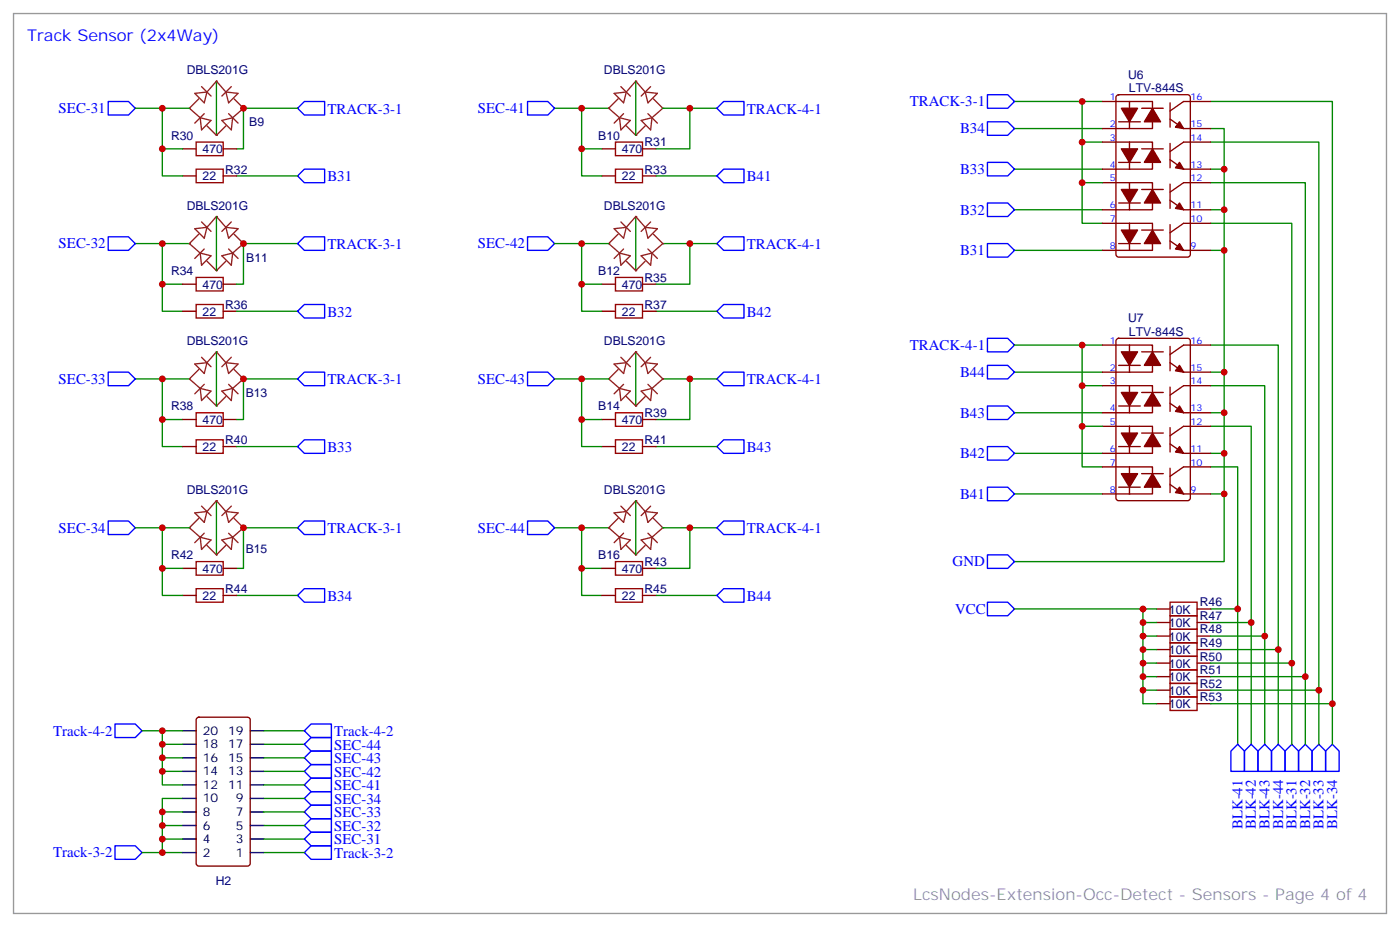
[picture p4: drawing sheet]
<svg xmlns="http://www.w3.org/2000/svg" width="365mm" height="242mm" viewBox="0 0 365 242" stroke-linecap="round" stroke-linejoin="round" font-family="sans-serif">
<path d="M144.6 28.2h14.1M264.6 33.5h22.9M315.7 33.5h3.6v31.8h-3.6M315.7 37h28.3v157M315.7 26.5h31.8v167.5M264.6 44.1h22.9M315.7 47.6h24.7v146.4M315.7 58.2h21.2v135.8M315.7 54.7h3.6M315.7 44.1h3.6" fill="none" stroke="#008700" stroke-width=".35"/>
<path d="M335.1 195.8l1.8-1.8 1.8 1.8v5.3h-3.6zM338.7 195.8l1.7-1.8 1.8 1.8v5.3h-3.5zM342.2 195.8l1.8-1.8 1.7 1.8v5.3h-3.5zM345.7 195.8l1.8-1.8 1.7 1.8v5.3h-3.5z" fill="none" stroke="#00f" stroke-width=".35"/>
<path d="M160.2 24.3l3.1-.3-.7 2.8zM161.2 25.8l-2.5 2.4 2.9 2.5M161.6 30.7l2.8 .7-2.5 2.5zM161.9 22.6l2.5 2.4M162.6 29.6l-2.4 2.5M163.3 24l2.5-2.8 2.5 2.8M163.3 32.8l2.5 2.5 2.5-2.5M167.2 31.4l2.8-.7-.3 3.2zM168.3 24l3.1 .3-2.4 2.5zM169 29.6l2.4 2.5M169.7 22.6l-2.5 2.4M170.4 25.8l2.5 2.4-2.9 2.5" fill="none" stroke="#8c2424" stroke-width=".35"/>
<g fill="#8c2424">
<circle cx="172.9" cy="28.2" r=".18"/>
<circle cx="165.8" cy="21.2" r=".18"/>
<circle cx="158.7" cy="28.2" r=".18"/>
<circle cx="165.8" cy="35.3" r=".18"/>
</g>
<g fill="none" stroke="#008700" stroke-width=".35">
<path d="M151.7 28.2v17.7h5.3M151.7 38.8h5.3M165.8 21.2v14.1M172.9 28.2h14.1M179.9 28.2v10.6h-8.8M264.6 26.5h17.6M282.2 37v21.2h5.3M287.5 26.5h-5.3v10.5h5.3M165.8 56.4v14.2M171.1 45.9h15.9M264.6 54.7h22.9M282.2 47.6h5.3"/>
<path d="M151.7 63.5v17.6h5.3M151.7 74.1h5.3M172.9 63.5h14.1M179.9 63.5v10.6h-8.8M264.6 65.3h22.9M319.3 65.3v63.5h-3.6M171.1 81.1h15.9M264.6 97h22.9M264.6 90h22.9M282.2 90v10.5h5.3M315.7 90h17.7v104M315.7 97h3.6"/>
<path d="M264.6 107.6h22.9M264.6 118.2h22.9M282.2 100.5v21.2h5.3M282.2 111.1h5.3M315.7 100.5h14.1v93.5M315.7 111.1h10.6v82.9M315.7 107.6h3.6M315.7 118.2h3.6M264.6 128.8h22.9M315.7 121.7h7.1v72.3M319.3 128.8v17.6h-54.7M264.6 158.7h33.5"/>
<path d="M301.6 158.7h-3.5v24.7h3.5M315.7 158.7h7.1M298.1 176.4h3.5M298.1 179.9h3.5M298.1 162.3h3.5M298.1 165.8h3.5M298.1 169.3h3.5M298.1 172.9h3.5M315.7 176.4h24.7M315.7 179.9h28.3M315.7 162.3h10.6M315.7 165.8h14.1"/>
<path d="M315.7 169.3h17.7M315.7 172.9h21.2M315.7 183.4h31.8"/>
</g>
<path d="M160.5 37h7.1v3.6h-7.1zM160.5 44.1h7.1v3.5h-7.1zM160.5 72.3h7.1v3.5h-7.1zM160.5 79.4h7.1v3.5h-7.1zM305.2 157h7v3.5h-7zM305.2 171.1h7v3.5h-7zM305.2 174.6h7v3.6h-7zM305.2 178.2h7v3.5h-7zM305.2 160.5h7v3.5h-7zM305.2 164h7v3.6h-7zM305.2 167.6h7v3.5h-7zM305.2 181.7h7v3.5h-7z" fill="none" stroke="#a10000" stroke-width=".35"/>
<g fill="none" stroke="#870000" stroke-width=".35">
<path d="M157 38.8h3.5M167.6 38.8h3.5M287.5 37h7.1M287.5 26.5h7.1M287.5 33.5h7.1M291.3 24.9l.4-.2h18a.71 .71 0 0 1 .7 .7v41.2l-.7 .4h-18l-.5-.2-.2-.5v-40.9zM291.7 31.7h5.7M294.6 26.5h6v7h-6M294.6 37h6v7.1h-6M294.6 26.5v7M294.6 37v7.1M297.7 28.2h5.7"/>
<path d="M297.7 38.8h5.7M305.2 26.8v6.4M305.2 37.4v6.3M305.2 31l3.5 2.5h7M315.7 37h-7l-3.5 2.5M315.7 26.5h-7l-3.5 2.4M157 45.9h3.5M167.6 45.9h3.5M287.5 58.2h7.1M287.5 47.6h7.1M287.5 54.7h7.1M287.5 44.1h7.1"/>
<path d="M291.7 42.3h5.7M291.7 52.9h5.7M294.6 47.6h6v7.1h-6M294.6 58.2h6v7.1h-6M294.6 47.6v7.1M294.6 58.2v7.1M297.7 49.4h5.7M297.7 60h5.7M305.2 48v6.3M305.2 58.6v6.3M305.2 52.2l3.5 2.5h7M305.2 41.6l3.5 2.5h7"/>
<path d="M315.7 58.2h-7l-3.5 2.5M315.7 47.6h-7l-3.5 2.5M157 74.1h3.5M167.6 74.1h3.5M287.5 65.3h7.1M291.7 63.5h5.7M305.2 62.8l3.5 2.5h7M157 81.1h3.5M167.6 81.1h3.5M287.5 90h7.1M287.5 97h7.1M291.3 88.4l.4-.2h18a.71 .71 0 0 1 .7 .7v41.2l-.7 .4h-18l-.5-.2-.2-.5v-40.9z"/>
<path d="M291.7 95.2h5.7M294.6 90h6v7h-6M294.6 90v7M297.7 91.7h5.7M305.2 90.3v6.4M305.2 94.5l3.5 2.5h7M315.7 90h-7l-3.5 2.4M287.5 111.1h7.1M287.5 118.2h7.1M287.5 100.5h7.1M287.5 107.6h7.1M291.7 105.8h5.7"/>
<path d="M291.7 116.4h5.7M294.6 100.5h6v7.1h-6M294.6 111.1h6v7.1h-6M294.6 100.5v7.1M294.6 111.1v7.1M297.7 102.3h5.7M297.7 112.9h5.7M305.2 100.9v6.3M305.2 111.5v6.3M305.2 115.7l3.5 2.5h7M305.2 105.1l3.5 2.5h7M315.7 111.1h-7l-3.5 2.5"/>
<path d="M315.7 100.5h-7l-3.5 2.5M287.5 121.7h7.1M287.5 128.8h7.1M291.7 127h5.7M294.6 121.7h6v7.1h-6M294.6 121.7v7.1M297.7 123.5h5.7M305.2 122.1v6.3M305.2 126.3l3.5 2.5h7M315.7 121.7h-7l-3.5 2.5M301.6 158.7h3.6M312.2 158.7h3.5"/>
<path d="M301.6 172.9h3.6M301.6 176.4h3.6M301.6 179.9h3.6M301.6 162.3h3.6M301.6 165.8h3.6M301.6 169.3h3.6M312.2 172.9h3.5M312.2 176.4h3.5M312.2 179.9h3.5M312.2 162.3h3.5M312.2 165.8h3.5M312.2 169.3h3.5"/>
<path d="M301.6 183.4h3.6M312.2 183.4h3.5"/>
</g>
<g fill="none" stroke="#00f" stroke-width=".35">
<path d="M137.6 26.5h5.3l1.7 1.7-1.7 1.8h-5.3zM187 28.2l1.7-1.7h5.3v3.5h-5.3zM257.5 24.7h5.3l1.8 1.8-1.8 1.7h-5.3zM257.5 31.7h5.3l1.8 1.8-1.8 1.8h-5.3zM187 45.9l1.7-1.8h5.3v3.5h-5.3zM257.5 52.9h5.3l1.8 1.8-1.8 1.7h-5.3zM257.5 42.3h5.3l1.8 1.8-1.8 1.8h-5.3zM137.6 61.7h5.3l1.7 1.8-1.7 1.8h-5.3zM187 63.5l1.7-1.8h5.3v3.6h-5.3zM257.5 63.5h5.3l1.8 1.8-1.8 1.7h-5.3zM187 81.1l1.7-1.7h5.3v3.5h-5.3zM257.5 88.2h5.3l1.8 1.8-1.8 1.7h-5.3z"/>
<path d="M257.5 95.2h5.3l1.8 1.8-1.8 1.8h-5.3zM257.5 105.8h5.3l1.8 1.8-1.8 1.8h-5.3zM257.5 116.4h5.3l1.8 1.8-1.8 1.7h-5.3zM257.5 127h5.3l1.8 1.8-1.8 1.7h-5.3zM257.5 144.6h5.3l1.8 1.8-1.8 1.8h-5.3zM257.5 157h5.3l1.8 1.7-1.8 1.8h-5.3zM321 195.8l1.8-1.8 1.8 1.8v5.3h-3.6zM324.6 195.8l1.7-1.8 1.8 1.8v5.3h-3.5zM329.8 194l1.8 1.8v5.3h-3.5v-5.3zM331.6 195.8l1.8-1.8 1.7 1.8v5.3h-3.5z"/>
</g>
<g fill="#870000" stroke="#870000" stroke-width=".35">
<path d="M300.6 28.2l2.1 3.5h-4.3z"/>
<path d="M307.6 63.5l1.1 1.8-2.1-.4z"/>
<path d="M307.6 52.9l1.1 1.8-2.1-.4z"/>
<path d="M307.6 42.3l1.1 1.8-2.1-.4z"/>
<path d="M307.6 31.7l1.1 1.8-2.1-.3z"/>
<path d="M292.5 28.2h4.2l-2.1 3.5z"/>
<path d="M292.5 38.8h4.2l-2.1 3.5z"/>
<path d="M300.6 38.8l2.1 3.5h-4.3z"/>
<path d="M292.5 49.4h4.2l-2.1 3.5z"/>
<path d="M300.6 49.4l2.1 3.5h-4.3z"/>
<path d="M292.5 60h4.2l-2.1 3.5z"/>
<path d="M300.6 60l2.1 3.5h-4.3z"/>
<path d="M300.6 91.7l2.1 3.5h-4.3z"/>
<path d="M307.6 127l1.1 1.8-2.1-.4z"/>
<path d="M307.6 116.4l1.1 1.8-2.1-.4z"/>
<path d="M307.6 105.8l1.1 1.8-2.1-.4z"/>
<path d="M307.6 95.2l1.1 1.8-2.1-.3z"/>
<path d="M292.5 91.7h4.2l-2.1 3.5z"/>
<path d="M292.5 102.3h4.2l-2.1 3.5z"/>
<path d="M300.6 102.3l2.1 3.5h-4.3z"/>
<path d="M292.5 112.9h4.2l-2.1 3.5z"/>
<path d="M300.6 112.9l2.1 3.5h-4.3z"/>
<path d="M292.5 123.5h4.2l-2.1 3.5z"/>
<path d="M300.6 123.5l2.1 3.5h-4.3z"/>
</g>
<path d="M160.2 59.6l3.1-.3-.7 2.8zM161.9 57.9l2.5 2.4M163.3 59.3l2.5-2.9 2.5 2.9M168.3 59.3l3.1 .3-2.4 2.5zM169.7 57.9l-2.5 2.4M161.2 61l-2.5 2.5 2.9 2.5M161.6 66l2.8 .7-2.5 2.4zM162.6 64.9l-2.4 2.5M163.3 68.1l2.5 2.5 2.5-2.5M167.2 66.7l2.8-.7-.3 3.1zM169 64.9l2.4 2.5M170.4 61l2.5 2.5-2.9 2.5" fill="none" stroke="#8c2424" stroke-width=".35"/>
<g fill="#8c2424">
<circle cx="172.9" cy="63.5" r=".18"/>
<circle cx="165.8" cy="56.4" r=".18"/>
<circle cx="158.8" cy="63.5" r=".18"/>
<circle cx="165.8" cy="70.6" r=".18"/>
</g>
<path d="M144.6 63.5h14.1M151.7 98.8v17.6h5.3M165.8 91.7v14.1M172.9 98.8h14.1M179.9 98.8v10.6h-8.8M151.7 109.4h5.3M171.1 116.4h15.9" fill="none" stroke="#008700" stroke-width=".35"/>
<path d="M160.5 107.6h7.1v3.5h-7.1zM160.5 114.7h7.1v3.5h-7.1z" fill="none" stroke="#a10000" stroke-width=".35"/>
<path d="M157 109.4h3.5M157 116.4h3.5M167.6 109.4h3.5M167.6 116.4h3.5" fill="none" stroke="#870000" stroke-width=".35"/>
<path d="M137.6 97h5.3l1.7 1.8-1.7 1.7h-5.3zM187 98.8l1.7-1.8h5.3v3.5h-5.3zM187 116.4l1.7-1.7h5.3v3.5h-5.3z" fill="none" stroke="#00f" stroke-width=".35"/>
<path d="M160.2 94.9l3.1-.4-.7 2.9zM161.2 96.3l-2.5 2.5 2.9 2.4M161.9 93.1l2.5 2.5M163.3 94.5l2.5-2.8 2.5 2.8M168.3 94.5l3.1 .4-2.4 2.5zM169.7 93.1l-2.5 2.5M170.4 96.3l2.5 2.5-2.9 2.4M161.6 101.2l2.8 .8-2.5 2.4zM162.6 100.2l-2.4 2.5M163.3 103.4l2.5 2.4 2.5-2.4M167.2 102l2.8-.8-.3 3.2zM169 100.2l2.4 2.5" fill="none" stroke="#8c2424" stroke-width=".35"/>
<g fill="#8c2424">
<circle cx="172.9" cy="98.8" r=".18"/>
<circle cx="165.8" cy="91.7" r=".18"/>
<circle cx="158.8" cy="98.8" r=".18"/>
<circle cx="165.8" cy="105.8" r=".18"/>
</g>
<path d="M144.6 98.8h14.1M144.6 137.6h14.1" fill="none" stroke="#008700" stroke-width=".35"/>
<path d="M160.2 133.7l3.1-.4-.7 2.9zM161.2 135.1l-2.5 2.5 2.9 2.5M161.9 131.9l2.5 2.5M162.6 139l-2.4 2.5M163.3 133.3l2.5-2.8 2.5 2.8M168.3 133.3l3.1 .4-2.4 2.5zM169 139l2.4 2.5M169.7 131.9l-2.5 2.5M170.4 135.1l2.5 2.5-2.9 2.5M161.6 140.1l2.8 .7-2.5 2.4zM163.3 142.2l2.5 2.4 2.5-2.4M167.2 140.8l2.8-.7-.3 3.1z" fill="none" stroke="#8c2424" stroke-width=".35"/>
<g fill="#8c2424">
<circle cx="172.9" cy="137.6" r=".18"/>
<circle cx="165.8" cy="130.5" r=".18"/>
<circle cx="158.7" cy="137.6" r=".18"/>
<circle cx="165.8" cy="144.6" r=".18"/>
</g>
<path d="M42.3 137.6v17.6h5.3M56.4 130.5v14.1M77.6 137.6h-14.1v10.6h-1.8M151.7 137.6v17.6h5.3M165.8 130.5v14.1M172.9 137.6h14.1M179.9 137.6v10.6h-8.8M42.3 148.2h5.3M61.7 155.2h15.9M151.7 148.2h5.3M171.1 155.2h15.9" fill="none" stroke="#008700" stroke-width=".35"/>
<path d="M51.2 146.4h7v3.5h-7zM51.2 153.5h7v3.5h-7zM160.5 153.5h7.1v3.5h-7.1zM160.5 146.4h7.1v3.5h-7.1z" fill="none" stroke="#a10000" stroke-width=".35"/>
<path d="M47.6 155.2h3.6M47.6 148.2h3.6M58.2 155.2h3.5M58.2 148.2h3.5M157 155.2h3.5M157 148.2h3.5M167.6 155.2h3.5M167.6 148.2h3.5" fill="none" stroke="#870000" stroke-width=".35"/>
<path d="M28.2 135.8h5.3l1.8 1.8-1.8 1.7h-5.3zM77.6 137.6l1.8-1.8h5.3v3.5h-5.3zM137.6 135.8h5.3l1.7 1.8-1.7 1.7h-5.3zM188.7 135.8h5.3v3.5h-5.3l-1.7-1.7zM77.6 155.2l1.8-1.7h5.3v3.5h-5.3zM187 155.2l1.7-1.7h5.3v3.5h-5.3z" fill="none" stroke="#00f" stroke-width=".35"/>
<path d="M50.8 133.7l3.2-.4-.7 2.9zM51.9 135.1l-2.5 2.5 2.8 2.5M52.6 131.9l2.4 2.5M53.3 139l-2.5 2.5M54 133.3l2.4-2.8 2.5 2.8M58.9 133.3l3.2 .4-2.5 2.5zM59.6 139l2.5 2.5M60.3 131.9l-2.4 2.5M61 135.1l2.5 2.5-2.8 2.5M52.2 140.1l2.8 .7-2.4 2.4zM54 142.2l2.4 2.4 2.5-2.4M57.9 140.8l2.8-.7-.4 3.1z" fill="none" stroke="#8c2424" stroke-width=".35"/>
<g fill="#8c2424">
<circle cx="49.4" cy="137.6" r=".18"/>
<circle cx="56.4" cy="130.5" r=".18"/>
<circle cx="63.5" cy="137.6" r=".18"/>
<circle cx="56.4" cy="144.6" r=".18"/>
</g>
<path d="M35.3 98.8h14.1M35.3 137.6h14.1" fill="none" stroke="#008700" stroke-width=".35"/>
<path d="M50.8 94.9l3.2-.4-.7 2.9zM51.9 96.3l-2.5 2.5 2.8 2.4M52.6 93.1l2.4 2.5M54 94.5l2.4-2.8 2.5 2.8M58.9 94.5l3.2 .4-2.5 2.5zM60.3 93.1l-2.4 2.5M61 96.3l2.5 2.5-2.8 2.4M52.2 101.2l2.8 .8-2.4 2.4zM53.3 100.2l-2.5 2.5M54 103.4l2.4 2.4 2.5-2.4M57.9 102l2.8-.8-.4 3.2zM59.6 100.2l2.5 2.5" fill="none" stroke="#8c2424" stroke-width=".35"/>
<g fill="#8c2424">
<circle cx="49.4" cy="98.8" r=".18"/>
<circle cx="56.4" cy="91.7" r=".18"/>
<circle cx="63.5" cy="98.8" r=".18"/>
<circle cx="56.4" cy="105.8" r=".18"/>
</g>
<path d="M35.3 63.5h14.1M42.3 98.8v17.6h5.3M56.4 91.7v14.1M77.6 98.8h-14.1v10.6h-1.8M42.3 109.4h5.3M61.7 116.4h15.9" fill="none" stroke="#008700" stroke-width=".35"/>
<path d="M51.2 114.7h7v3.5h-7zM51.2 107.6h7v3.5h-7z" fill="none" stroke="#a10000" stroke-width=".35"/>
<path d="M47.6 116.4h3.6M47.6 109.4h3.6M58.2 116.4h3.5M58.2 109.4h3.5" fill="none" stroke="#870000" stroke-width=".35"/>
<path d="M28.2 97h5.3l1.8 1.8-1.8 1.7h-5.3zM77.6 98.8l1.8-1.8h5.3v3.5h-5.3zM77.6 116.4l1.8-1.7h5.3v3.5h-5.3z" fill="none" stroke="#00f" stroke-width=".35"/>
<path d="M50.8 59.6l3.2-.3-.7 2.8zM52.6 57.9l2.4 2.4M54 59.3l2.4-2.9 2.5 2.9M58.9 59.3l3.2 .3-2.5 2.5zM60.3 57.9l-2.4 2.4M51.9 61l-2.5 2.5 2.8 2.5M52.2 66l2.8 .7-2.4 2.4zM53.3 64.9l-2.5 2.5M54 68.1l2.4 2.5 2.5-2.5M57.9 66.7l2.8-.7-.4 3.1zM59.6 64.9l2.5 2.5M61 61l2.5 2.5-2.8 2.5" fill="none" stroke="#8c2424" stroke-width=".35"/>
<g fill="#8c2424">
<circle cx="49.4" cy="63.5" r=".18"/>
<circle cx="56.4" cy="56.4" r=".18"/>
<circle cx="63.5" cy="63.5" r=".18"/>
<circle cx="56.4" cy="70.6" r=".18"/>
</g>
<path d="M42.3 28.2v17.7h5.3M42.3 38.8h5.3M56.4 21.2v14.1M77.6 28.2h-14.1v10.6h-1.8M56.4 56.4v14.2M61.7 45.9h15.9M42.3 63.5v17.6h5.3M42.3 74.1h5.3M77.6 63.5h-14.1v10.6h-1.8M61.7 81.1h15.9" fill="none" stroke="#008700" stroke-width=".35"/>
<path d="M51.2 37h7v3.6h-7zM51.2 44.1h7v3.5h-7zM51.2 79.4h7v3.5h-7zM51.2 72.3h7v3.5h-7z" fill="none" stroke="#a10000" stroke-width=".35"/>
<path d="M47.6 38.8h3.6M58.2 38.8h3.5M47.6 45.9h3.6M58.2 45.9h3.5M47.6 74.1h3.6M58.2 74.1h3.5M47.6 81.1h3.6M58.2 81.1h3.5" fill="none" stroke="#870000" stroke-width=".35"/>
<path d="M28.2 26.5h5.3l1.8 1.7-1.8 1.8h-5.3zM77.6 28.2l1.8-1.7h5.3v3.5h-5.3zM77.6 45.9l1.8-1.8h5.3v3.5h-5.3zM28.2 61.7h5.3l1.8 1.8-1.8 1.8h-5.3zM77.6 63.5l1.8-1.8h5.3v3.6h-5.3zM77.6 81.1l1.8-1.7h5.3v3.5h-5.3z" fill="none" stroke="#00f" stroke-width=".35"/>
<path d="M50.8 24.3l3.2-.3-.7 2.8zM51.9 25.8l-2.5 2.4 2.8 2.5M52.2 30.7l2.8 .7-2.4 2.5zM52.6 22.6l2.4 2.4M53.3 29.6l-2.5 2.5M54 24l2.4-2.8 2.5 2.8M54 32.8l2.4 2.5 2.5-2.5M57.9 31.4l2.8-.7-.4 3.2zM58.9 24l3.2 .3-2.5 2.5zM59.6 29.6l2.5 2.5M60.3 22.6l-2.4 2.4M61 25.8l2.5 2.4-2.8 2.5" fill="none" stroke="#8c2424" stroke-width=".35"/>
<g fill="#8c2424">
<circle cx="49.4" cy="28.2" r=".18"/>
<circle cx="56.4" cy="21.2" r=".18"/>
<circle cx="63.5" cy="28.2" r=".18"/>
<circle cx="56.4" cy="35.3" r=".18"/>
</g>
<g fill="none" stroke="#008700" stroke-width=".35">
<path d="M35.3 28.2h14.1M37 190.5h5.3M42.3 197.6h5.3M47.6 194h-5.3v10.6h5.3M47.6 190.5h-5.3v3.5M68.8 197.6h10.6M68.8 194h10.6M68.8 190.5h10.6M42.3 215.2h5.3M42.3 211.7h5.3M42.3 201.1h5.3M42.3 218.7v3.5"/>
<path d="M47.6 208.1h-5.3v10.6h5.3M68.8 215.2h10.6M68.8 211.7h10.6M68.8 208.1h10.6M68.8 204.6h10.6M68.8 201.1h10.6M68.8 218.7h10.6M37 222.2h10.6M68.8 222.2h10.6"/>
</g>
<path d="M30 188.7h5.3l1.7 1.8-1.7 1.8h-5.3zM79.4 197.6l1.7-1.8h5.3v3.5h-5.3zM79.4 190.5l1.7-1.8h5.3v3.6h-5.3zM81.1 199.3h5.3v3.5h-5.3l-1.7-1.7zM81.1 192.3h5.3v3.5h-5.3l-1.7-1.8zM81.1 213.4h5.3v3.6h-5.3l-1.7-1.8zM81.1 209.9h5.3v3.5h-5.3l-1.7-1.7zM81.1 206.4h5.3v3.5h-5.3l-1.7-1.8zM81.1 202.8h5.3v3.6h-5.3l-1.7-1.8zM81.1 217h5.3v3.5h-5.3l-1.7-1.8zM30 220.5h5.3l1.7 1.7-1.7 1.8h-5.3zM79.4 222.2l1.7-1.7h5.3v3.5h-5.3z" fill="none" stroke="#00f" stroke-width=".35"/>
<path d="M51.4 187.2l.5-.2h12.7a.71 .71 0 0 1 .7 .7l-.1 37.6-.6 .5h-12.7l-.5-.3-.2-.4v-37.4z" fill="none" stroke="#870000" stroke-width=".35"/>
<g fill="none" stroke="#000" stroke-width=".35">
<path d="M47.6 197.6h3.6M47.6 194h3.6M47.6 190.5h3.6M65.3 197.6h3.5M65.3 194h3.5M65.3 190.5h3.5M47.6 218.7h3.6M47.6 215.2h3.6M47.6 211.7h3.6M47.6 208.1h3.6M47.6 204.6h3.6M47.6 201.1h3.6"/>
<path d="M65.3 218.7h3.5M65.3 215.2h3.5M65.3 211.7h3.5M65.3 208.1h3.5M65.3 204.6h3.5M65.3 201.1h3.5M47.6 222.2h3.6M65.3 222.2h3.5"/>
</g>
<path d="M3.5 3.5h358.1v234.6h-358.1z" fill="none" stroke="#999" stroke-width=".35"/>
<g fill="#c00">
<circle cx="319.3" cy="97" r=".88"/>
<circle cx="319.3" cy="107.6" r=".88"/>
<circle cx="319.3" cy="118.2" r=".88"/>
<circle cx="322.8" cy="158.7" r=".88"/>
<circle cx="298.1" cy="162.3" r=".88"/>
<circle cx="298.1" cy="165.8" r=".88"/>
<circle cx="298.1" cy="169.3" r=".88"/>
<circle cx="298.1" cy="179.9" r=".88"/>
<circle cx="298.1" cy="176.4" r=".88"/>
<circle cx="298.1" cy="172.9" r=".88"/>
<circle cx="326.3" cy="162.3" r=".88"/>
<circle cx="329.8" cy="165.8" r=".88"/>
<circle cx="333.4" cy="169.3" r=".88"/>
<circle cx="336.9" cy="172.9" r=".88"/>
<circle cx="340.4" cy="176.4" r=".88"/>
<circle cx="344" cy="179.9" r=".88"/>
<circle cx="347.5" cy="183.4" r=".88"/>
<circle cx="282.2" cy="26.5" r=".88"/>
<circle cx="282.2" cy="90" r=".88"/>
<circle cx="319.3" cy="54.7" r=".88"/>
<circle cx="319.3" cy="44.1" r=".88"/>
<circle cx="319.3" cy="65.3" r=".88"/>
<circle cx="319.3" cy="128.8" r=".88"/>
<circle cx="298.1" cy="158.7" r=".88"/>
<circle cx="282.2" cy="37" r=".88"/>
<circle cx="282.2" cy="100.5" r=".88"/>
<circle cx="282.2" cy="47.6" r=".88"/>
<circle cx="282.2" cy="111.1" r=".88"/>
<circle cx="151.7" cy="28.2" r=".88"/>
<circle cx="151.7" cy="38.8" r=".88"/>
<circle cx="179.9" cy="28.2" r=".88"/>
<circle cx="179.9" cy="63.5" r=".88"/>
<circle cx="151.7" cy="74.1" r=".88"/>
<circle cx="151.7" cy="63.5" r=".88"/>
<circle cx="179.9" cy="98.8" r=".88"/>
<circle cx="151.7" cy="109.4" r=".88"/>
<circle cx="151.7" cy="98.8" r=".88"/>
<circle cx="151.7" cy="137.6" r=".88"/>
<circle cx="151.7" cy="148.2" r=".88"/>
<circle cx="179.9" cy="137.6" r=".88"/>
<circle cx="42.3" cy="148.2" r=".88"/>
<circle cx="42.3" cy="137.6" r=".88"/>
<circle cx="42.3" cy="98.8" r=".88"/>
<circle cx="42.3" cy="109.4" r=".88"/>
<circle cx="42.3" cy="63.5" r=".88"/>
<circle cx="42.3" cy="74.1" r=".88"/>
<circle cx="42.3" cy="38.8" r=".88"/>
<circle cx="42.3" cy="28.2" r=".88"/>
<circle cx="42.3" cy="197.6" r=".88"/>
<circle cx="42.3" cy="201.1" r=".88"/>
<circle cx="42.3" cy="194" r=".88"/>
<circle cx="42.3" cy="190.5" r=".88"/>
<circle cx="42.3" cy="211.7" r=".88"/>
<circle cx="42.3" cy="215.2" r=".88"/>
<circle cx="42.3" cy="218.7" r=".88"/>
<circle cx="42.3" cy="222.2" r=".88"/>
<circle cx="63.5" cy="28.2" r=".88"/>
<circle cx="63.5" cy="63.5" r=".88"/>
<circle cx="63.5" cy="98.8" r=".88"/>
<circle cx="63.5" cy="137.6" r=".88"/>
</g>
<text font-size="4.2" fill="#00f" x="7.1" y="10.6">Track Sensor (2x4Way)</text>
<text font-size="4.2" fill="#999" x="238.1" y="234.6">LcsNodes-Extension-Occ-Detect - Sensors - Page 4 of 4</text>
<g font-size="3.9" fill="#00f">
<text x="15.3" y="29.5">SEC-31</text>
<text x="85.4" y="29.6">TRACK-3-1</text>
<text x="124.7" y="29.5">SEC-41</text>
<text x="194.7" y="29.6">TRACK-4-1</text>
<text x="237.3" y="27.7">TRACK-3-1</text>
<text x="250.4" y="34.8">B34</text>
<text x="85.4" y="47.3">B31</text>
<text x="194.7" y="47.3">B41</text>
<text x="250.4" y="45.3">B33</text>
<text x="250.4" y="55.9">B32</text>
<text x="15.3" y="64.7">SEC-32</text>
<text x="85.4" y="64.9">TRACK-3-1</text>
<text x="124.7" y="64.7">SEC-42</text>
<text x="194.7" y="64.9">TRACK-4-1</text>
<text x="250.4" y="66.5">B31</text>
<text x="85.4" y="82.5">B32</text>
<text x="194.7" y="82.5">B42</text>
<text x="237.3" y="91.2">TRACK-4-1</text>
<text x="15.3" y="100">SEC-33</text>
<text x="85.4" y="100.2">TRACK-3-1</text>
<text x="124.7" y="100">SEC-43</text>
<text x="194.7" y="100.2">TRACK-4-1</text>
<text x="250.4" y="98.3">B44</text>
<text x="250.4" y="108.8">B43</text>
<text x="85.4" y="117.8">B33</text>
<text x="194.7" y="117.8">B43</text>
<text x="250.4" y="119.4">B42</text>
<text x="250.4" y="130">B41</text>
<text x="15.3" y="138.8">SEC-34</text>
<text x="85.4" y="139">TRACK-3-1</text>
<text x="124.7" y="138.8">SEC-44</text>
<text x="194.7" y="139">TRACK-4-1</text>
<text x="248.4" y="147.6">GND</text>
<text x="85.4" y="156.6">B34</text>
<text x="194.7" y="156.6">B44</text>
<text x="249.1" y="160">VCC</text>
<text x="13.8" y="191.7">Track-4-2</text>
<text x="87.1" y="191.9">Track-4-2</text>
<text x="87.1" y="195.4">SEC-44</text>
<text x="87.1" y="202.5">SEC-42</text>
<text x="87.1" y="199">SEC-43</text>
<text x="87.1" y="209.5">SEC-34</text>
<text x="87.1" y="206">SEC-41</text>
<text x="87.1" y="213.1">SEC-33</text>
<text x="87.1" y="216.6">SEC-32</text>
<text x="87.1" y="220.1">SEC-31</text>
<text x="324" y="216.2" transform="rotate(-90 324 216.2)">BLK-41</text>
<text x="327.6" y="216.2" transform="rotate(-90 327.6 216.2)">BLK-42</text>
<text x="331.1" y="216.2" transform="rotate(-90 331.1 216.2)">BLK-43</text>
<text x="334.6" y="216.1" transform="rotate(-90 334.6 216.1)">BLK-44</text>
<text x="338.2" y="216.2" transform="rotate(-90 338.2 216.2)">BLK-31</text>
<text x="341.7" y="216.2" transform="rotate(-90 341.7 216.2)">BLK-32</text>
<text x="345.2" y="216.2" transform="rotate(-90 345.2 216.2)">BLK-33</text>
<text x="348.7" y="216.1" transform="rotate(-90 348.7 216.1)">BLK-34</text>
<text x="13.8" y="223.5">Track-3-2</text>
<text x="87.1" y="223.7">Track-3-2</text>
</g>
<g font-size="3.2" fill="#000080">
<text x="48.7" y="19.4">DBLS201G</text>
<text x="157.5" y="19.4">DBLS201G</text>
<text x="294.2" y="20.5">U6</text>
<text x="294.4" y="24">LTV-844S</text>
<text x="65" y="32.9">B9</text>
<text x="44.6" y="36.4">R30</text>
<text x="52.8" y="40">470</text>
<text x="156" y="36.4">B10</text>
<text x="162.2" y="40">470</text>
<text x="168.1" y="38.2">R31</text>
<text x="52.8" y="47">22</text>
<text x="58.7" y="45.2">R32</text>
<text x="162.2" y="47">22</text>
<text x="168.1" y="45.2">R33</text>
<text x="48.7" y="54.7">DBLS201G</text>
<text x="157.5" y="54.7">DBLS201G</text>
<text x="44.6" y="71.7">R34</text>
<text x="64.2" y="68.2">B11</text>
<text x="156" y="71.7">B12</text>
<text x="52.8" y="75.2">470</text>
<text x="162.2" y="75.2">470</text>
<text x="168.1" y="73.5">R35</text>
<text x="52.8" y="82.3">22</text>
<text x="58.7" y="80.5">R36</text>
<text x="162.2" y="82.3">22</text>
<text x="168.1" y="80.5">R37</text>
<text x="294.2" y="84">U7</text>
<text x="48.7" y="90">DBLS201G</text>
<text x="157.5" y="90">DBLS201G</text>
<text x="294.4" y="87.5">LTV-844S</text>
<text x="44.6" y="107">R38</text>
<text x="64.1" y="103.5">B13</text>
<text x="156" y="107">B14</text>
<text x="52.8" y="110.5">470</text>
<text x="162.2" y="110.5">470</text>
<text x="168.1" y="108.7">R39</text>
<text x="52.8" y="117.6">22</text>
<text x="58.7" y="115.8">R40</text>
<text x="162.2" y="117.6">22</text>
<text x="168.1" y="115.8">R41</text>
<text x="48.7" y="128.8">DBLS201G</text>
<text x="157.5" y="128.8">DBLS201G</text>
<text x="44.6" y="145.8">R42</text>
<text x="52.8" y="149.3">470</text>
<text x="64.1" y="144">B15</text>
<text x="156" y="145.8">B16</text>
<text x="162.2" y="149.3">470</text>
<text x="168.1" y="147.5">R43</text>
<text x="58.7" y="154.6">R44</text>
<text x="168.1" y="154.6">R45</text>
<text x="52.8" y="156.4">22</text>
<text x="162.2" y="156.4">22</text>
<text x="304.9" y="160">10K</text>
<text x="312.9" y="158.1">R46</text>
<text x="312.9" y="161.6">R47</text>
<text x="304.9" y="163.5">10K</text>
<text x="304.9" y="167">10K</text>
<text x="312.9" y="165.1">R48</text>
<text x="304.9" y="170.5">10K</text>
<text x="312.9" y="172.2">R50</text>
<text x="312.9" y="168.7">R49</text>
<text x="304.9" y="174.1">10K</text>
<text x="304.9" y="177.6">10K</text>
<text x="312.9" y="175.7">R51</text>
<text x="312.9" y="179.3">R52</text>
<text x="304.9" y="181.1">10K</text>
<text x="304.9" y="184.7">10K</text>
<text x="312.9" y="182.8">R53</text>
<text x="56.3" y="230.6">H2</text>
</g>
<g font-size="3.2">
<text x="52.9" y="191.6">20</text>
<text x="59.5" y="191.6">19</text>
<text x="52.9" y="195.1">18</text>
<text x="59.5" y="195.1">17</text>
<text x="52.9" y="202.1">14</text>
<text x="52.9" y="198.6">16</text>
<text x="59.5" y="202.1">13</text>
<text x="59.5" y="198.6">15</text>
<text x="52.9" y="209.2">10</text>
<text x="52.9" y="205.7">12</text>
<text x="59.5" y="205.7">11</text>
<text x="61.5" y="209.2">9</text>
<text x="52.9" y="212.7">8</text>
<text x="61.5" y="212.7">7</text>
<text x="52.9" y="219.8">4</text>
<text x="52.9" y="216.3">6</text>
<text x="61.5" y="219.8">3</text>
<text x="61.5" y="216.3">5</text>
<text x="52.9" y="223.3">2</text>
<text x="61.5" y="223.3">1</text>
</g>
<g font-size="2.5" fill="#00f">
<text x="289.5" y="26.1">1</text>
<text x="310.4" y="26.1">16</text>
<text x="289.5" y="33.2">2</text>
<text x="310.4" y="33.2">15</text>
<text x="289.5" y="36.7">3</text>
<text x="310.4" y="36.7">14</text>
<text x="289.5" y="47.3">5</text>
<text x="289.5" y="43.7">4</text>
<text x="310.4" y="47.3">12</text>
<text x="310.4" y="43.7">13</text>
<text x="289.5" y="57.9">7</text>
<text x="289.5" y="54.3">6</text>
<text x="310.4" y="57.9">10</text>
<text x="310.4" y="54.3">11</text>
<text x="289.5" y="64.9">8</text>
<text x="310.4" y="64.9">9</text>
<text x="289.5" y="89.6">1</text>
<text x="310.4" y="89.6">16</text>
<text x="289.5" y="100.2">3</text>
<text x="289.5" y="96.7">2</text>
<text x="310.4" y="100.2">14</text>
<text x="310.4" y="96.7">15</text>
<text x="289.5" y="107.2">4</text>
<text x="310.4" y="107.2">13</text>
<text x="289.5" y="110.8">5</text>
<text x="310.4" y="110.8">12</text>
<text x="289.5" y="117.8">6</text>
<text x="310.4" y="117.8">11</text>
<text x="289.5" y="121.4">7</text>
<text x="310.4" y="121.4">10</text>
<text x="289.5" y="128.4">8</text>
<text x="310.4" y="128.4">9</text>
</g>
</svg>
